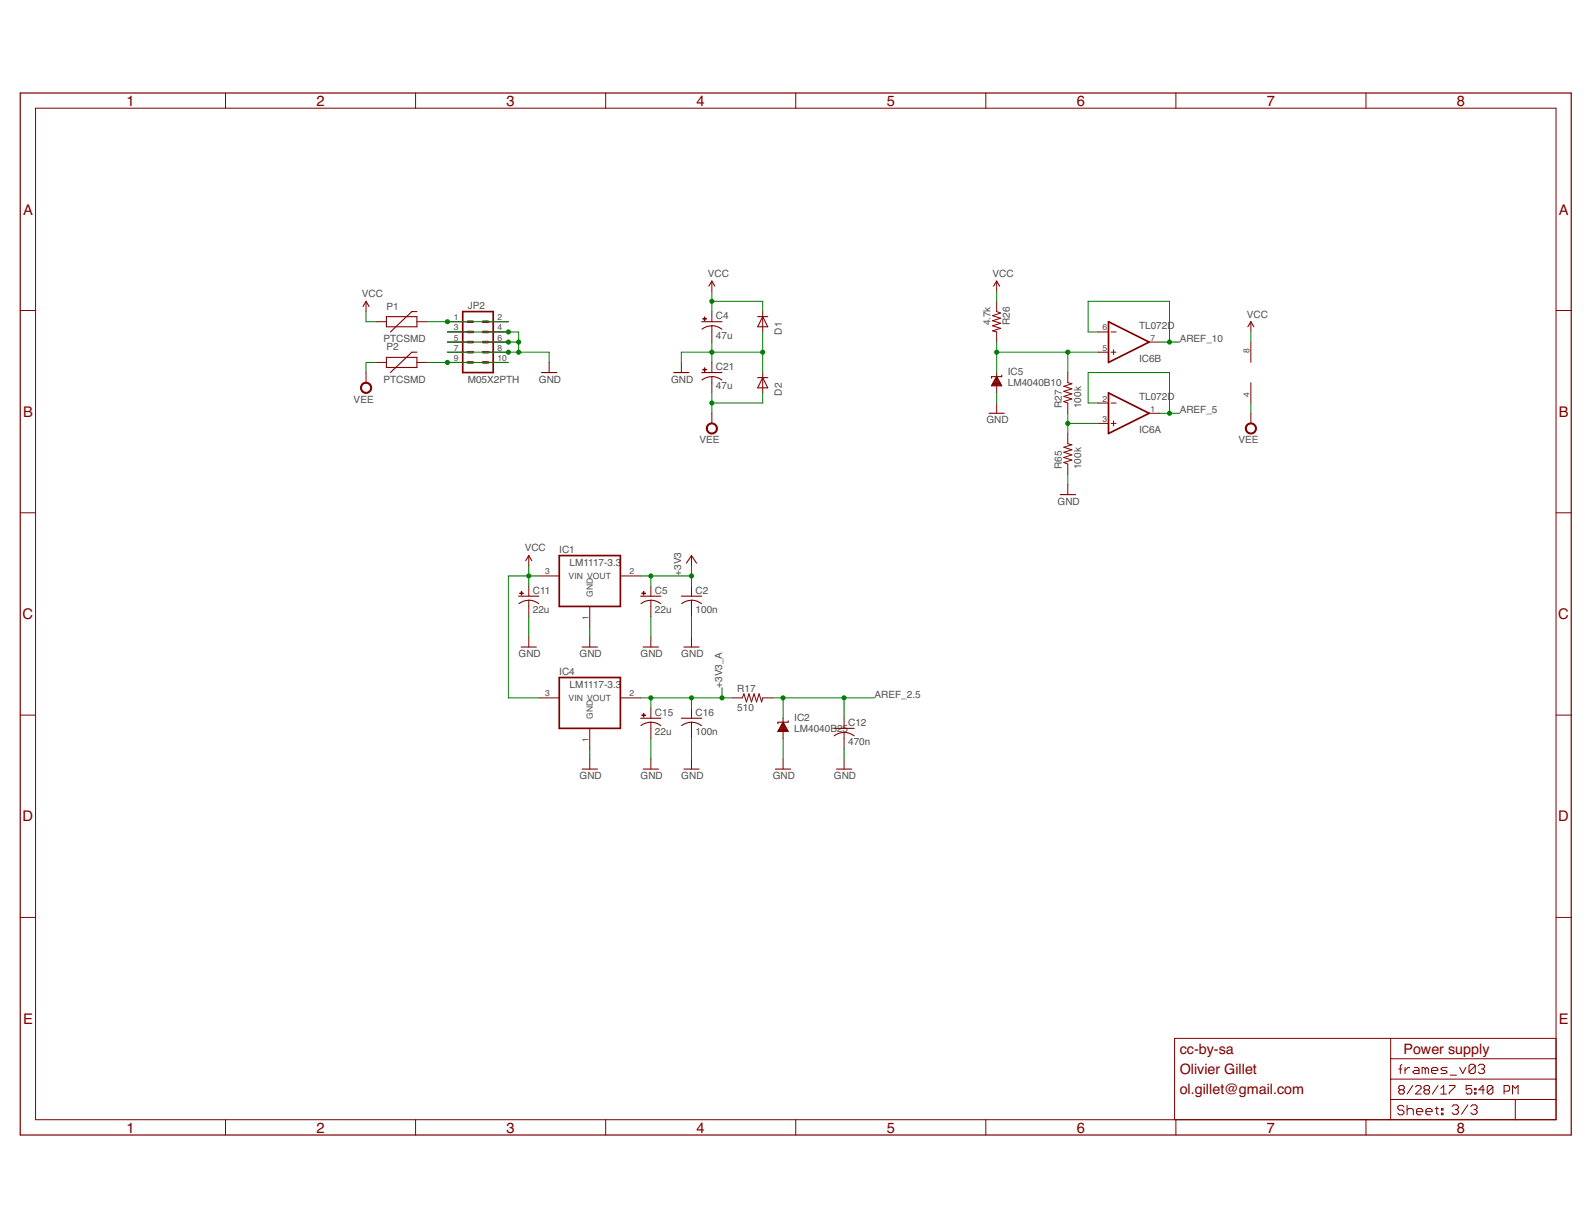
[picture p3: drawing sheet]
<svg xmlns="http://www.w3.org/2000/svg" width="279mm" height="216mm" viewBox="0 0 279 216" stroke-linecap="round" stroke-linejoin="round" font-family="sans-serif">
<g fill="none" stroke="#800000" stroke-width=".18">
<path d="M6.2 19h267.1v177.7h-267.1zM39.6 16.3v2.7M73 16.3v2.7M106.4 16.3v2.7M139.7 16.3v2.7M173.1 16.3v2.7M206.5 16.3v2.7M239.9 16.3v2.7M3.6 54.5h2.6M64.3 52.9v1.8M66.1 56.5h1.8M73.2 56.5h1.8"/>
<path d="M78.6 56.5h3.5M78.6 58.3h3.5M85.7 56.5h3.6M85.7 58.3h3.6M125 49.4v1.8M125 54.7v1.8M125 57.2v2.9M133.9 54.7v3.6M175 49.4v1.8M175 52.9v1.8l.7 .3-1.4 .5 1.4 .4-1.4 .4 1.4 .5-1.4 .4 1.4 .5-1.4 .4 .7 .2v1.8M192.9 58.3h1.8M195.1 58.3h.9"/>
<path d="M219.7 56.5v1.8M273.3 54.5h2.6M64.3 65.4v1.8M66.1 63.7h1.8M73.2 63.7h1.8M78.6 63.7h3.5M78.6 61.9h3.5M78.6 60.1h3.5M85.7 63.7h3.6M85.7 61.9h3.6M85.7 60.1h3.6M96.4 63.7v1.7"/>
<path d="M119.7 63.7v1.7M125 63.7v1.7M125 66.2v2.8M125 72.6v1.8M133.9 65.4v3.6M175 65.4v3.6M175 70.8v1.8M187.5 65.4v1.8l.7 .2-1.4 .5 1.4 .4-1.4 .4 1.4 .5-1.4 .4 1.4 .5-1.4 .4 .7 .3v1.8M187.5 76.2v1.8l.7 .1-1.4 .5 1.4 .4-1.4 .5 1.4 .4-1.4 .5 1.4 .4-1.4 .5 .7 .2v1.8M192.9 61.9h1.8M192.9 74.4h1.8M192.9 70.8h1.8"/>
<path d="M195.1 61.9h.9M195.1 74.4h.9M195.1 70.8h.9M195.6 61.4v.9M195.6 73.9v.9M201.8 60.1h1.8M201.8 72.6h1.8M219.7 60.1v3.6M219.7 67.2v3.6M219.7 72.6v1.8M3.6 90.1h2.6M92.9 97.6v1.8"/>
<path d="M121.4 97.6v1.8M187.5 85.1v1.8M273.3 90.1h2.6M92.9 103v1.7M92.9 105.5v2.8M92.9 111.9v1.8M94.6 101.2h3.6M103.6 106.5v3.6M103.6 111.9v1.8M108.9 101.2h3.6M114.3 103v1.7M114.3 105.5v2.8"/>
<path d="M114.3 111.9v1.8M121.4 103v1.7M121.4 105.5v2.8M121.4 111.9v1.8M3.6 125.6h2.6M94.6 122.6h3.6M103.6 128v3.5M103.6 133.3v1.8M108.9 122.6h3.6M114.3 124.4v1.8M114.3 126.9v2.8M114.3 133.3v1.8"/>
<path d="M121.4 124.4v1.8M121.4 126.9v2.8M121.4 133.3v1.8M128.6 122.6h1.8l.2-.7 .5 1.4 .4-1.4 .5 1.4 .4-1.4 .5 1.4 .4-1.4 .5 1.4 .1-.7h1.8M137.5 126.2v3.5M137.5 133.3v1.8M148.2 126.2v1.8M148.2 128.7v2.8M148.2 133.3v1.8M273.3 125.6h2.6M3.6 161.2h2.6M273.3 161.2h2.6"/>
<path d="M39.6 196.7v2.7M73 196.7v2.7M106.4 196.7v2.7M139.7 196.7v2.7M173.1 196.7v2.7M206.5 196.7v2.7M239.9 196.7v2.7M244.2 193.1h29.1M244.2 182.4v14.3M244.2 189.6h29.1M244.2 186h29.1M245.6 187.8h.6"/>
<path d="M245.9 191.5l-.3-.3v-.3l.3-.2h.5l.2 .2v.3l-.2 .3M245.9 191.5l-.3 .2v.2l.3 .3h.5l.2-.3v-.2l-.2-.2M245.9 191.5h.5M246.2 187l-.3 .2v1.4M246.5 194.5l-.2-.3h-.6l-.2 .3v.2l.2 .3h.6l.2 .3v.3l-.2 .2h-.6l-.2-.2M246.7 187.5v1.1M247.1 195l.3-.3h.5l.3 .3v.8M247.1 194.2v1.6M247.6 187.5h-.3l-.6 .5M248.1 190.7l-1 1.5M248.4 187.5h.5l.3 .3v.8h-.8l-.3-.3 .3-.3h.8M248.6 190.9l.2-.2h.5l.3 .2v.3l-1 1h1"/>
<path d="M248.8 195.3h1.1v-.3l-.3-.3h-.6l-.2 .3v.6l.2 .2h.6M250.3 187.8l-.3-.3h-.3v1.1M250.3 187.8v.8M250.3 187.8l.3-.3 .2 .3v.8M250.3 191.5l-.2-.3v-.3l.2-.2h.5l.3 .2v.3l-.3 .3M250.3 191.5l-.2 .2v.2l.2 .3h.5l.3-.3v-.2l-.3-.2M250.3 191.5h.5M250.4 195.3h1.1v-.3l-.3-.3h-.5l-.3 .3v.6l.3 .2h.5M251.4 188h1.1v-.2l-.3-.3h-.5l-.3 .3v.5l.3 .3h.5M252 194.7h.6M252.3 194.5v1.1l.3 .2M252.5 190.7l-1 1.5"/>
<path d="M253 192.2h1M253 191.2l.5-.5v1.5M253.1 194.7h.3v.3h-.3zM253.1 195.6h.3v.2h-.3zM254.1 187.5h-.8l-.3 .3 .3 .2h.6l.2 .3-.2 .3h-.9M254.5 190.7h1v.2l-1 1v.3M254.7 188.9h1.1M255 194.4l.3-.3h.5l.3 .3v.2l-.3 .3M255.6 194.9h.2M255.8 194.9l.3 .3v.3l-.3 .2h-.5l-.3-.2M256.3 187.5l.6 1.1 .5-1.1M257.8 194.1l-1.1 1.6"/>
<path d="M258.3 194.4l.3-.3h.5l.3 .3v.2l-.3 .3M258.5 190.7h-1v.8l.5-.3h.2l.3 .3v.4l-.3 .3h-.5l-.2-.3M258.8 194.9h.3M259 191.9h.2v.3h-.2zM259 191.2h.2v.3h-.2zM259.1 187.2v1.1l-.3 .3h-.5l-.3-.3M259.1 187.2l-.3-.2h-.5l-.3 .2v1.1M259.1 187.2l-1.1 1.1M259.1 194.9l.3 .3v.3l-.3 .2h-.5l-.3-.2M259.6 187.2l.3-.2h.5l.3 .2v.3l-.3 .3M260.2 187.8h.2M260.4 187.8l.3 .2v.3l-.3 .3h-.5l-.3-.3"/>
<path d="M260.7 191.5h-1l.7-.8v1.5M262.2 190.9l-.3-.2h-.5l-.2 .2v1M262.2 190.9v1l-.3 .3h-.5l-.2-.3M262.2 190.9l-1 1M264.1 191.7h.8l.2-.2v-.6l-.2-.2h-.8v1.5M265.6 192.2v-1.5l.5 .5 .5-.5v1.5M266.1 193.1v3.6M273.3 182.4h-67v14.3"/>
</g>
<path d="M3.6 16.3h272.3v183.1h-272.3z" fill="none" stroke="#800000" stroke-width=".21"/>
<g fill="none" stroke="#800000" stroke-width=".19">
<path d="M63.8 53.8l.5-.9 .5 .9M67.9 55.6h5.3v1.8h-5.3zM73.2 54.7h-.9l-3.7 3.6M123.2 56.5h3.6M124.5 50.3l.5-.9 .5 .9M125 57.2a3 3 0 0 1 1.8 .6M125 57.2a2.81 2.81 0 0 0-1.7 .6M133.1 55.6h1.7M133.9 55.6l.9 1.8h-1.7zM174.5 50.3l.5-.9 .6 .9M219.1 57.4l.6-.9 .5 .9M67.9 62.8h5.3v1.8h-5.3z"/>
<path d="M73.2 61.9h-.9l-3.7 3.5M95.1 65.4h2.7M118.3 65.4h2.7M123.2 65.4h3.6M123.3 66.8a2.79 2.79 0 0 1 3.5 0M133.1 66.3h1.7M133.9 66.3l.9 1.8h-1.7zM173.7 72.6h2.7M174.2 67.7h1.7M174.3 67.5h1.5M174.3 67.4h1.4M174.4 67.2h1.2"/>
<path d="M174.5 67.1h1M174.6 66.9h.9M174.7 66.8h.7M174.8 66.7h.5M174.8 66.5h.4M174.9 66.4h.2M175 66.2h.1M175 66.2l.9 1.6h-1.8zM175.9 65.9v.3h-1.8v.2M92.3 98.5l.6-.9 .5 .9M120.5 98.9l.9-1.3 .9 1.3M186.2 86.9h2.7"/>
<path d="M91.1 104.7h3.5M91.5 113.7h2.7M92.9 105.4a3 3 0 0 1 1.7 .6M92.9 105.5a2.81 2.81 0 0 0-1.8 .5M102.2 113.7h2.7M112.5 104.7h3.6M112.9 113.7h2.7M114.3 105.4a3 3 0 0 1 1.7 .6M114.3 105.5a2.7 2.7 0 0 0-1.7 .5M119.7 104.7h3.5M120.1 113.7h2.7M121.4 105.4a3 3 0 0 1 1.8 .6"/>
<path d="M121.4 105.5a2.81 2.81 0 0 0-1.7 .5M102.2 135.1h2.7M112.5 126.2h3.6M112.6 127.5a2.84 2.84 0 0 1 3.4 0M112.9 135.1h2.7M119.7 126.2h3.5M119.7 127.5a2.87 2.87 0 0 1 3.5 0M120.1 135.1h2.7M136.2 135.1h2.7M136.7 128.3h1.6M136.8 128.2h1.4M136.9 128h1.3"/>
<path d="M137 127.9h1.1M137 127.7h1M137.1 127.6h.8M137.2 127.4h.6M137.3 127.3h.4M137.4 127.1h.2M137.5 127h.1M137.5 126.9l.9 1.6h-1.8zM138.4 126.6v.3h-1.8v.2M146.5 128h3.5M146.9 135.1h2.7M148.2 128.7a3 3 0 0 1 1.8 .6"/>
<path d="M148.2 128.7a2.81 2.81 0 0 0-1.7 .6"/>
</g>
<g fill="#800000" stroke="#800000" stroke-width=".18">
<path d="M123.4 56h.7z"/>
<path d="M123.7 55.7l.1 .6z"/>
<path d="M123.4 64.9l.7 .1z"/>
<path d="M123.7 64.6l.1 .7z"/>
<path d="M112.7 104.2l.6 .1z"/>
<path d="M113 103.9l.1 .6z"/>
<path d="M91.3 104.2l.6 .1z"/>
<path d="M91.5 103.9l.1 .6z"/>
<path d="M112.7 125.6l.6 .1z"/>
<path d="M113 125.3l.1 .7z"/>
</g>
<path d="M81.3 54.7h5.3v10.7h-5.3zM194.7 56.5l7.1 3.6-7.1 3.6zM194.7 69l7.1 3.6-7.1 3.6zM98.2 97.6h10.7v8.9h-10.7zM98.2 119h10.7v9h-10.7z" fill="none" stroke="#800000" stroke-width=".3"/>
<g fill="#800000" stroke="#800000" stroke-width=".18">
<path d="M63.7 67.4a.98 .98 0 0 1 1.5 .3 .98 .98 0 0 1-.7 1.4 .98 .98 0 0 1-1.2-1h.2a.81 .81 0 0 1 1.1-.7 .81 .81 0 0 1 .2 1.3 .81 .81 0 0 1-1.3-.3v-.3h-.2l.1-.3z" fill-rule="evenodd"/>
<path d="M124.4 74.5a.98 .98 0 0 1 1.5 .3 .98 .98 0 0 1-.7 1.4 .98 .98 0 0 1-1.2-.9h.2a.8 .8 0 0 1 1.1-.8 .8 .8 0 0 1 .2 1.3 .8 .8 0 0 1-1.3-.3v-.2h-.2l.1-.3z" fill-rule="evenodd"/>
<path d="M219.1 74.5a.98 .98 0 0 1 1.5 .3 .98 .98 0 0 1-.7 1.4 .98 .98 0 0 1-1.2-.9h.2a.81 .81 0 0 1 1.1-.8 .81 .81 0 0 1 .2 1.3 .81 .81 0 0 1-1.3-.3v-.2h-.2v-.3z" fill-rule="evenodd"/>
</g>
<path d="M82.1 56.5h.9M82.1 58.3h.9M84.8 56.5h.9M84.8 58.3h.9M82.1 60.1h.9M82.1 61.9h.9M82.1 63.7h.9M84.8 60.1h.9M84.8 61.9h.9M84.8 63.7h.9" fill="none" stroke="#800000" stroke-width=".44"/>
<g fill="none" stroke="#008000" stroke-width=".18">
<path d="M64.3 54.7v1.8h1.8M75 56.5h14.3M78.6 58.3h12.5v3.6M125 51.2v3.5M125 52.9h8.9v1.8M133.9 58.3v7.1M175 51.2v1.7M192.9 58.3h-1.8v-5.4h14.3v7.2M219.7 58.3v1.8M66.1 63.7h-1.8v1.7M75 63.7h14.3M78.6 60.1h12.5"/>
<path d="M78.6 61.9h17.8v1.8M125 60.1v3.6M125 69v3.6M133.9 61.9h-14.2v1.8M133.9 69v1.8h-8.9M175 61.9h17.9M175 60.1v5.3M175 69v1.8M187.5 61.9v3.5M187.5 72.6v3.6M187.5 74.4h5.4M192.9 70.8h-1.8v-5.4h14.3v7.2"/>
<path d="M203.6 60.1h3.6M203.6 72.6h3.6M219.7 70.8v1.8M92.9 99.4v3.6M121.4 99.4v3.6M187.5 83.3v1.8M92.9 108.3v3.6M94.6 101.2h-5.3v21.4h5.3M103.6 110.1v1.8M112.5 101.2h8.9M114.3 101.2v1.8M114.3 108.3v3.6"/>
<path d="M121.4 108.3v3.6M103.6 131.5v1.8M112.5 122.6h16.1M114.3 122.6v1.8M114.3 129.7v3.6M121.4 122.6v1.8M121.4 129.7v3.6M126.8 120.8v1.8M135.7 122.6h17.9M137.5 122.6v3.6M137.5 129.7v3.6M148.2 122.6v3.6"/>
<path d="M148.2 131.5v1.8"/>
</g>
<g fill="#008000" stroke="#008000" stroke-width=".18">
<circle cx="91.1" cy="60.1" r=".36"/>
<circle cx="91.1" cy="61.9" r=".36"/>
<circle cx="89.3" cy="61.9" r=".36"/>
<circle cx="89.3" cy="60.1" r=".36"/>
<circle cx="89.3" cy="58.3" r=".36"/>
<circle cx="125" cy="61.9" r=".36"/>
<circle cx="133.9" cy="61.9" r=".36"/>
<circle cx="125" cy="70.8" r=".36"/>
<circle cx="125" cy="52.9" r=".36"/>
<circle cx="92.9" cy="101.2" r=".36"/>
<circle cx="114.3" cy="101.2" r=".36"/>
<circle cx="121.4" cy="101.2" r=".36"/>
<circle cx="137.5" cy="122.6" r=".36"/>
<circle cx="148.2" cy="122.6" r=".36"/>
<circle cx="78.6" cy="56.5" r=".36"/>
<circle cx="78.6" cy="63.7" r=".36"/>
<circle cx="126.8" cy="122.6" r=".36"/>
<circle cx="121.4" cy="122.6" r=".36"/>
<circle cx="114.3" cy="122.6" r=".36"/>
<circle cx="175" cy="61.9" r=".36"/>
<circle cx="187.5" cy="61.9" r=".36"/>
<circle cx="205.4" cy="60.1" r=".36"/>
<circle cx="205.4" cy="72.6" r=".36"/>
<circle cx="187.5" cy="74.4" r=".36"/>
</g>
<g font-size="2.6" fill="#800000">
<text x="22.2" y="18.6">1</text>
<text x="55.6" y="18.6">2</text>
<text x="89" y="18.6">3</text>
<text x="122.3" y="18.6">4</text>
<text x="155.7" y="18.6">5</text>
<text x="189.1" y="18.6">6</text>
<text x="222.5" y="18.6">7</text>
<text x="255.8" y="18.6">8</text>
<text x="4" y="37.7">A</text>
<text x="273.7" y="37.7">A</text>
<text x="4" y="73.2">B</text>
<text x="273.7" y="73.2">B</text>
<text x="4" y="108.8">C</text>
<text x="273.7" y="108.8">C</text>
<text x="4" y="144.3">D</text>
<text x="273.7" y="144.3">D</text>
<text x="4" y="179.9">E</text>
<text x="273.7" y="179.9">E</text>
<text x="22.2" y="199">1</text>
<text x="55.6" y="199">2</text>
<text x="89" y="199">3</text>
<text x="122.3" y="199">4</text>
<text x="155.7" y="199">5</text>
<text x="189.1" y="199">6</text>
<text x="222.5" y="199">7</text>
<text x="255.8" y="199">8</text>
</g>
<g font-size="2.5" fill="#800000">
<text x="207.2" y="185.1">cc-by-sa</text>
<text x="246.5" y="185.1">Power supply</text>
<text x="207.2" y="188.7">Olivier Gillet</text>
<text x="207.2" y="192.2">ol.gillet@gmail.com</text>
</g>
<g font-size="1.8" fill="#505050">
<text x="63.6" y="52.2">VCC</text>
<text x="124.3" y="48.7">VCC</text>
<text x="174.3" y="48.7">VCC</text>
<text x="67.9" y="54.4">P1</text>
<text x="82.1" y="54.2">JP2</text>
<text x="125.7" y="59.5">47u</text>
<text x="125.7" y="56.1">C4</text>
<text x="137.3" y="58.8" transform="rotate(-90 137.3 58.8)">D1</text>
<text x="173.9" y="57.2" transform="rotate(-90 173.9 57.2)">4.7k</text>
<text x="177.3" y="57.1" transform="rotate(-90 177.3 57.1)">R26</text>
<text x="200" y="57.8">TL072D</text>
<text x="219" y="55.8">VCC</text>
<text x="67.3" y="60.1">PTCSMD</text>
<text x="67.9" y="61.5">P2</text>
<text x="125.7" y="65">C21</text>
<text x="177" y="65.9">IC5</text>
<text x="200" y="63.6">IC6B</text>
<text x="207.2" y="60.1">AREF_10</text>
<text x="62.1" y="70.7">VEE</text>
<text x="67.3" y="67.2">PTCSMD</text>
<text x="82.1" y="67.2">M05X2PTH</text>
<text x="94.6" y="67.2">GND</text>
<text x="117.9" y="67.2">GND</text>
<text x="125.7" y="68.4">47u</text>
<text x="137.3" y="69.5" transform="rotate(-90 137.3 69.5)">D2</text>
<text x="177" y="67.9">LM4040B10</text>
<text x="186.5" y="71.7" transform="rotate(-90 186.5 71.7)">R27</text>
<text x="189.8" y="71.7" transform="rotate(-90 189.8 71.7)">100k</text>
<text x="200" y="70.3">TL072D</text>
<text x="122.8" y="77.9">VEE</text>
<text x="173.2" y="74.4">GND</text>
<text x="200" y="76.1">IC6A</text>
<text x="207.2" y="72.6">AREF_5</text>
<text x="217.5" y="77.9">VEE</text>
<text x="186.5" y="82.4" transform="rotate(-90 186.5 82.4)">R65</text>
<text x="189.8" y="82.4" transform="rotate(-90 189.8 82.4)">100k</text>
<text x="185.7" y="88.7">GND</text>
<text x="92.1" y="96.9">VCC</text>
<text x="98.2" y="97.1">IC1</text>
<text x="100" y="99.4">LM1117-3.3</text>
<text x="119.7" y="101.2" transform="rotate(-90 119.7 101.2)">+3V3</text>
<text x="93.6" y="107.7">22u</text>
<text x="93.6" y="104.3">C11</text>
<text x="115" y="107.7">22u</text>
<text x="115" y="104.3">C5</text>
<text x="122.2" y="107.7">100n</text>
<text x="122.2" y="104.3">C2</text>
<text x="91.1" y="115.5">GND</text>
<text x="98.2" y="118.6">IC4</text>
<text x="101.8" y="115.5">GND</text>
<text x="112.5" y="115.5">GND</text>
<text x="119.7" y="115.5">GND</text>
<text x="100" y="120.8">LM1117-3.3</text>
<text x="115" y="125.7">C15</text>
<text x="122.2" y="125.7">C16</text>
<text x="126.8" y="120.8" transform="rotate(-90 126.8 120.8)">+3V3_A</text>
<text x="129.5" y="124.9">510</text>
<text x="129.5" y="121.5">R17</text>
<text x="153.6" y="122.6">AREF_2.5</text>
<text x="115" y="129.1">22u</text>
<text x="122.2" y="129.1">100n</text>
<text x="139.5" y="128.6">LM4040B25</text>
<text x="139.5" y="126.6">IC2</text>
<text x="148.9" y="130.9">470n</text>
<text x="148.9" y="127.5">C12</text>
<text x="101.8" y="136.9">GND</text>
<text x="112.5" y="136.9">GND</text>
<text x="119.7" y="136.9">GND</text>
<text x="135.7" y="136.9">GND</text>
<text x="146.4" y="136.9">GND</text>
</g>
<g font-size="1.5" fill="#505050">
<text x="79.7" y="59.8">5</text>
<text x="79.7" y="58.1">3</text>
<text x="79.7" y="56.3">1</text>
<text x="87.4" y="59.8">6</text>
<text x="87.4" y="58.1">4</text>
<text x="87.4" y="56.3">2</text>
<text x="193.6" y="58.1">6</text>
<text x="202.1" y="59.8">7</text>
<text x="79.7" y="63.4">9</text>
<text x="79.7" y="61.6">7</text>
<text x="87.4" y="63.4">10</text>
<text x="87.4" y="61.6">8</text>
<text x="193.6" y="61.6">5</text>
<text x="219.4" y="62" transform="rotate(-90 219.4 62)">8</text>
<text x="193.6" y="70.6">2</text>
<text x="219.4" y="69.7" transform="rotate(-90 219.4 69.7)">4</text>
<text x="193.6" y="74.1">3</text>
<text x="202.1" y="72.3">1</text>
<text x="95.7" y="100.9">3</text>
<text x="99.9" y="101.7">VIN VOUT</text>
<text x="110.6" y="100.9">2</text>
<text x="104.1" y="104.9" transform="rotate(-90 104.1 104.9)">GND</text>
<text x="103.3" y="109" transform="rotate(-90 103.3 109)">1</text>
<text x="95.7" y="122.3">3</text>
<text x="99.9" y="123.1">VIN VOUT</text>
<text x="110.6" y="122.3">2</text>
<text x="103.3" y="130.4" transform="rotate(-90 103.3 130.4)">1</text>
<text x="104.1" y="126.3" transform="rotate(-90 104.1 126.3)">GND</text>
</g>
</svg>
